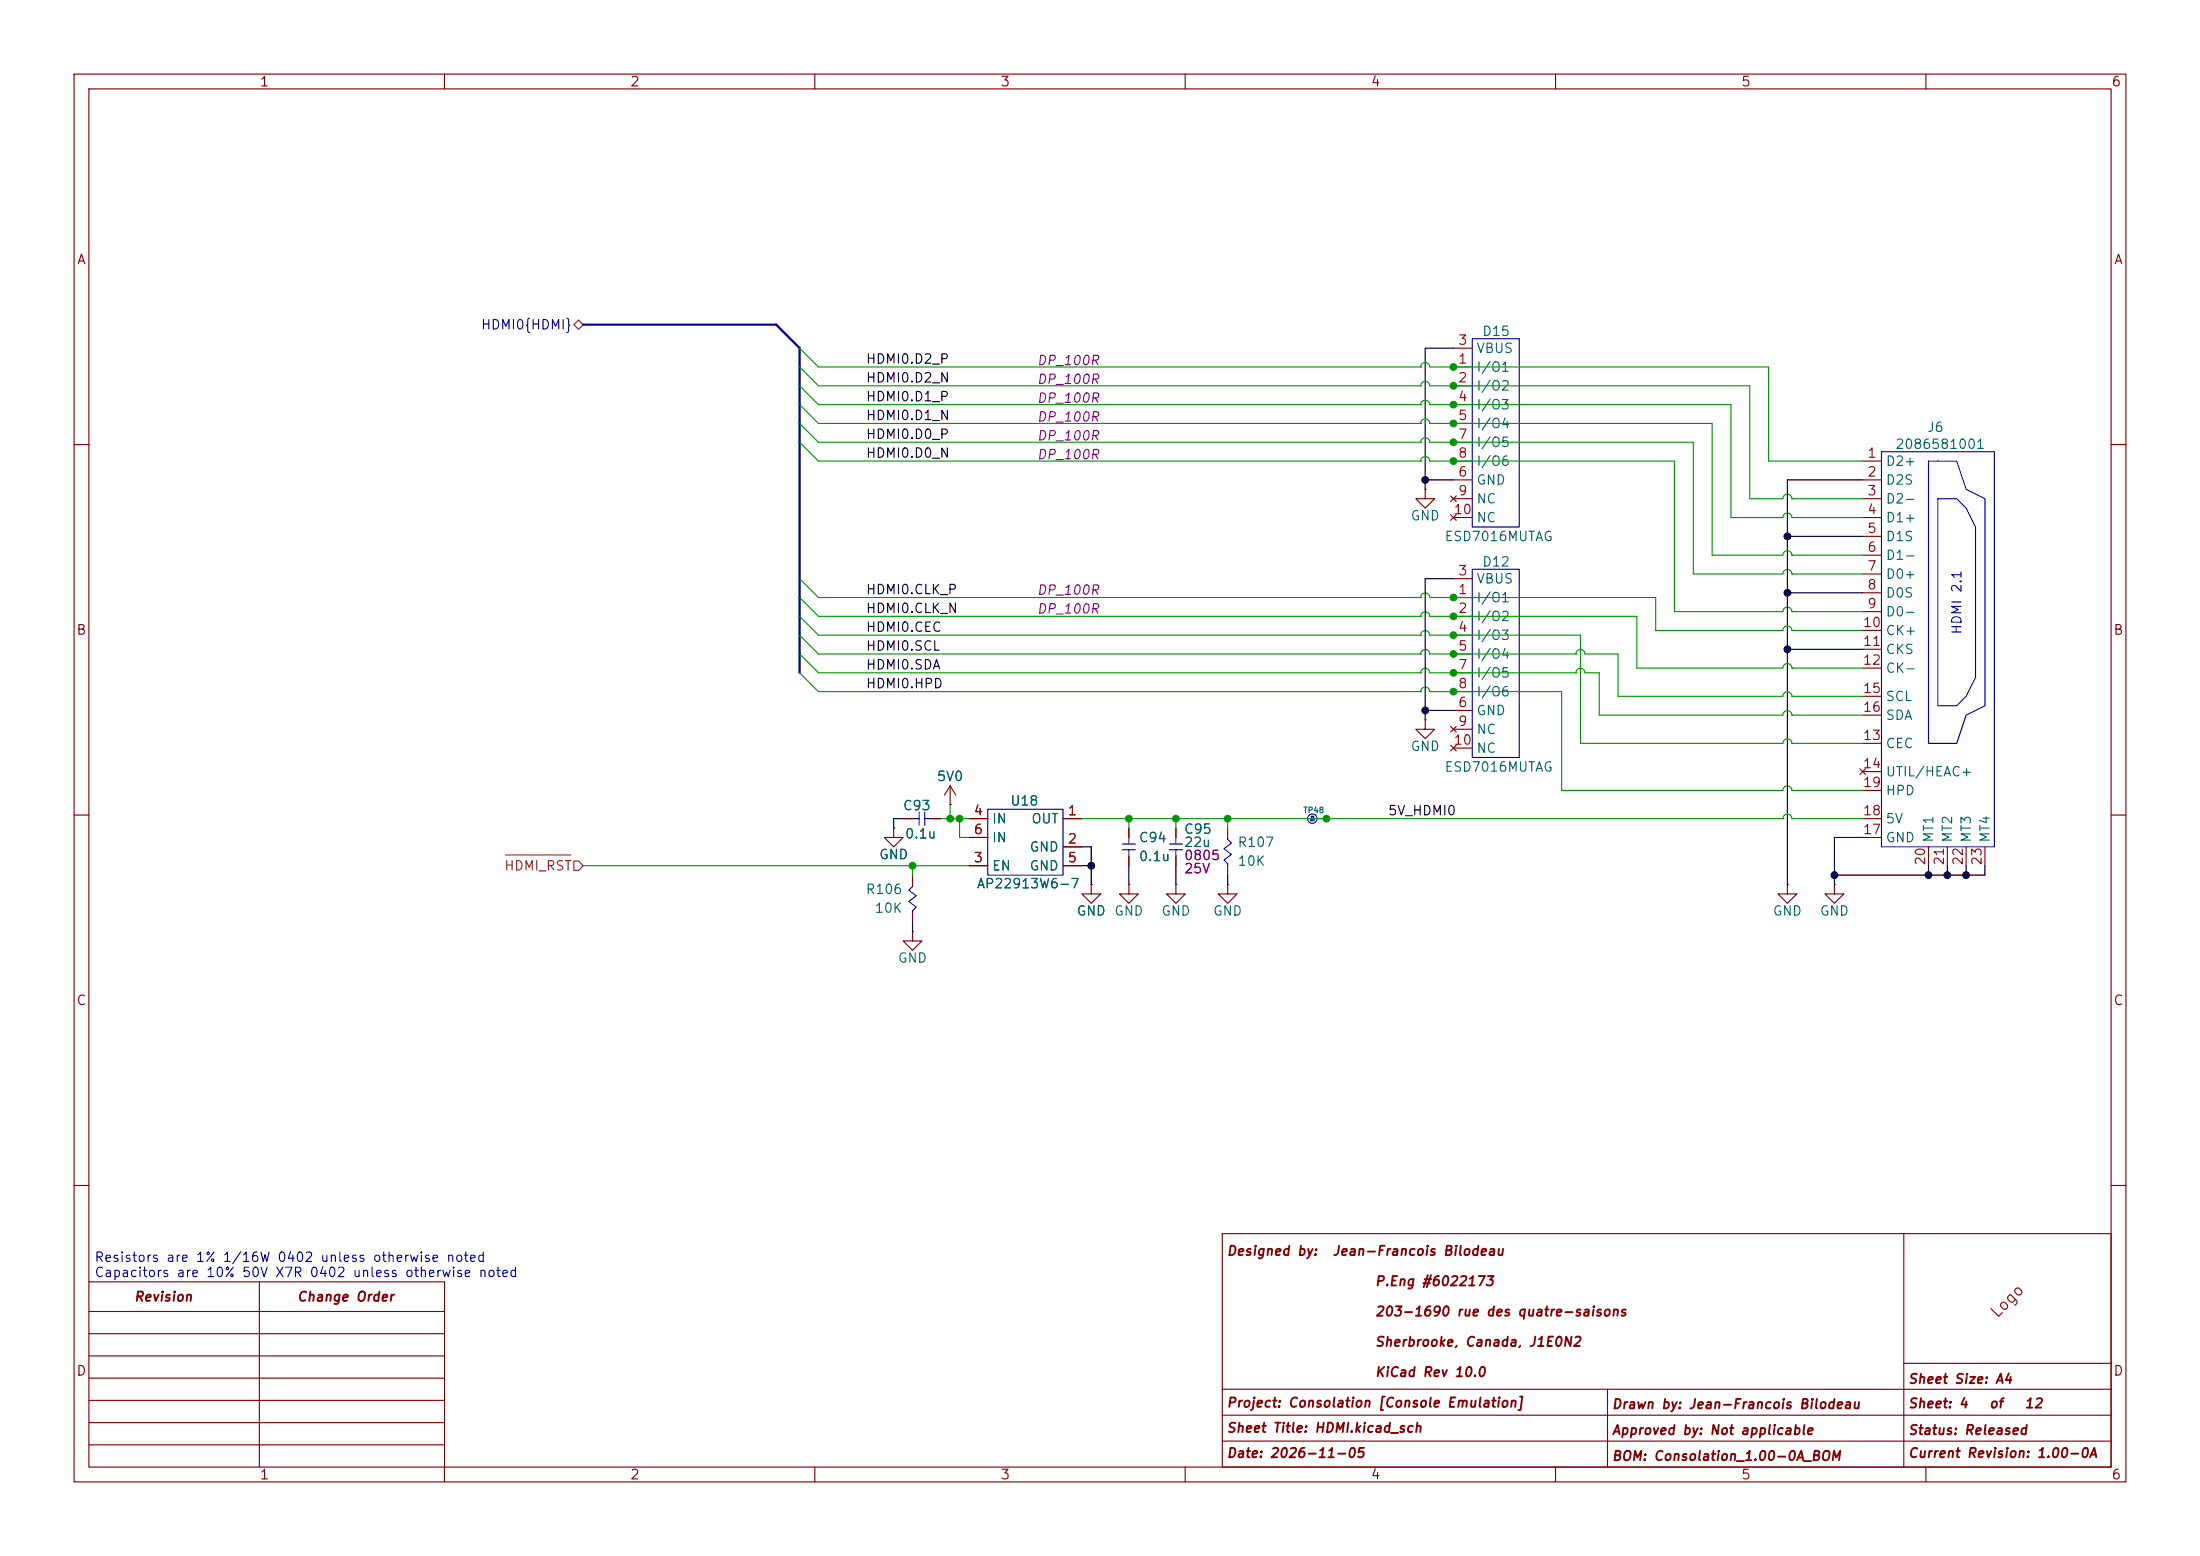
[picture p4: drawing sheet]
<svg xmlns="http://www.w3.org/2000/svg" width="297mm" height="210mm" viewBox="0 0 297 210" stroke-linecap="round" stroke-linejoin="round" font-family="sans-serif">
<g fill="none" stroke="#840000" stroke-width=".15">
<path d="M10 10h277v190h-277zM12 12h273v186h-273zM60 10v2M110 10v2M160 10v2M210 10v2M260 10v2M196.2 49.5h2.6M196.2 52.1h2.6M196.2 47h2.6M196.2 54.6h2.6M196.2 57.2h2.6"/>
<path d="M196.2 59.7h2.6M10 60h2M192.4 66v1.3h1.3l-1.3 1.3-1.3-1.3h1.3M192.4 66h.1M195.8 66.9l.8 .8M195.8 69.5l.8 .7M196.2 78.1h2.6M196.2 64.8h2.6M196.2 62.2h2.6M196.2 67.3h2.6M196.2 69.9h2.6M196.6 66.9l-.8 .8"/>
<path d="M196.6 69.5l-.8 .7M251.5 64.8h2.5M251.5 62.2h2.5M251.5 67.3h2.5M251.5 69.9h2.5M251.5 72.4h2.5M251.5 74.9h2.5M251.5 77.5h2.5M285 60h2M192.4 97.2v1.2h1.3l-1.3 1.3-1.3-1.3h1.3M192.4 97.2h.1M195.8 98l.8 .8"/>
<path d="M196.2 80.6h2.6M196.2 83.2h2.6M196.2 85.7h2.6M196.2 88.3h2.6M196.2 95.9h2.6M196.2 90.8h2.6M196.2 93.3h2.6M196.2 98.4h2.6M196.6 98l-.8 .8M251.5 80h2.5M251.5 82.6h2.5M251.5 85.1h2.5"/>
<path d="M251.5 87.6h2.5M251.5 90.2h2.5M251.5 94h2.5M251.5 96.5h2.5M10 110h2M120.6 111.8v1.2h1.3l-1.3 1.3-1.2-1.3h1.2M120.6 111.8h.1M121.9 110.5h1.3M123.2 118.1v1.3M125.7 110.5h1.3M128.3 108.6h.1M128.3 106l-.8 1.3"/>
<path d="M128.3 106l.7 1.3M128.3 106v2.6M130.8 110.5h2.5M130.8 113h2.5M130.8 116.8h2.5M143.5 110.5h2.5M143.5 114.3h2.5M143.5 116.8h2.5M147.3 119.4v1.3h1.3l-1.3 1.2-1.3-1.2h1.3M147.3 119.4h.1M152.4 119.4v1.3h1.3l-1.3 1.2-1.3-1.2h1.3M152.4 119.4h.1"/>
<path d="M152.4 111.8v1.2M152.4 115.6v1.2M158.7 119.4v1.3h1.3l-1.3 1.2-1.2-1.2h1.2M158.7 119.4h.1M158.7 111.8v1.2M158.7 115.6v1.2M165.7 119.4v1.3h1.3l-1.3 1.2-1.2-1.2h1.2M165.7 119.4h.1M165.7 111.8v1.2M165.7 116.8v1.3M177.8 110.5h1.3M195.8 100.6l.8 .7"/>
<path d="M196.2 101h2.6M196.6 100.6l-.8 .7M241.3 119.4v1.3h1.3l-1.3 1.2-1.3-1.2h1.3M241.3 119.4h.1M247.6 119.4v1.3h1.3l-1.3 1.2-1.2-1.2h1.2M247.6 119.4h.1M251.1 103.8l.7 .7M251.5 110.5h2.5M251.5 100.3h2.5M251.5 104.1h2.5M251.5 113h2.5M251.5 106.7h2.5"/>
<path d="M251.8 103.8l-.7 .7M260.3 114.3v2.5M262.9 114.3v2.5M265.4 114.3v2.5M268 114.3v2.5M285 110h2M123.2 125.7v1.3h1.3l-1.3 1.3-1.3-1.3h1.3M123.2 125.7h.1M123.2 123.2v1.3M10 160h2M12 173h48v27M12 177h48"/>
<path d="M35 173v25M165 166.5h120v31.5h-120zM257 166.5v31.5M285 160h2M12 180h48M12 183h48M12 186h48M12 189h48M12 192h48M12 195h48M110 198v2M160 198v2"/>
<path d="M165 194.5h120M165 191h120M165 187.5h120M210 198v2M217 187.5v10.5M257 184h28M260 198v2"/>
</g>
<g fill="none" stroke="#00f" stroke-width=".15">
<path d="M198.8 45.7h6.3v25.4h-6.3zM198.8 76.8h6.3v25.4h-6.3zM254 61h15.2v53.3h-15.2zM260.3 62.2h3.9l1.2 3.8 2.6 1.3v28l-2.6 1.2-1.2 3.8h-3.9zM261.6 67.3h2.6l1.2 1.3 1.3 2.5v20.3l-1.3 2.6-1.2 1.3h-2.6zM123.2 119.4v.2l-.5 .5 1 .8-1 .8 1 .7-.5 .5v.3M123.2 110.5h.9M124.1 109.6v1.8M124.8 110.5h.9M124.8 109.6v1.8M133.3 109.2h10.2v8.9h-10.2zM151.5 114.7h1.8"/>
<path d="M151.5 113.9h1.8M152.4 113v.9M152.4 114.7v.9M157.9 114.7h1.7M157.9 113.9h1.7M158.7 113v.9M158.7 114.7v.9M165.7 113v.3l.5 .5-1 .8 1 .7-1 .8 .5 .5v.2"/>
<circle cx="177.2" cy="110.5" r=".63"/>
</g>
<path d="M77.5 43.8l.6-.6 .6 .6-.6 .7zM68.2 115.4h8.9M77.5 116.2h.6l.6 .6-.6 .7h-.6z" fill="none" stroke="#725600" stroke-width=".15"/>
<path d="M78.7 43.8h26.1l3.1 3.2v43.8" fill="none" stroke="#000084" stroke-width=".3"/>
<g fill="none" stroke="#000" stroke-width=".15">
<path d="M196.2 47h-3.8v19M192.4 64.8h3.8M196.2 78.1h-3.8v19.1M241.3 72.4h10.2M251.5 64.8h-10.2v54.6M192.4 95.9h3.8M241.3 80h10.2M241.3 87.6h10.2M121.9 110.5h-1.3v1.3M146 116.8h1.3M146 114.3h1.3v5.1M152.4 116.8v2.6"/>
<path d="M158.7 116.8v2.6M165.7 118.1v1.3M251.5 113h-3.9v6.4M260.3 116.8v1.3M262.9 116.8v1.3M265.4 116.8v1.3M268 116.8v1.3h-20.4M123.2 124.5v1.2"/>
</g>
<g fill="none" stroke="#009600" stroke-width=".15">
<path d="M107.9 59.7l2.6 2.5h81.3M107.9 47l2.6 2.5h81.3M107.9 52.1l2.6 2.5h81.3M107.9 49.5l2.6 2.6h81.3M107.9 57.2l2.6 2.5h81.3M107.9 54.6l2.6 2.6h81.3M191.8 59.7a.61 .61 0 0 1 .6-.6 .61 .61 0 0 1 .6 .6h35.6v17.8h12.1a.61 .61 0 0 1 .6-.6 .61 .61 0 0 1 .6 .6M191.8 54.6a.61 .61 0 0 1 .6-.6 .61 .61 0 0 1 .6 .6h40.7v15.3h7a.61 .61 0 0 1 .6-.7 .61 .61 0 0 1 .6 .7M191.8 57.2a.61 .61 0 0 1 .6-.7 .61 .61 0 0 1 .6 .7h38.1v17.7h9.6a.61 .61 0 0 1 .6-.6 .61 .61 0 0 1 .6 .6M191.8 52.1a.61 .61 0 0 1 .6-.6 .61 .61 0 0 1 .6 .6h43.2v15.2h4.5a.61 .61 0 0 1 .6-.6 .61 .61 0 0 1 .6 .6M191.8 52.1h.1M191.8 59.7h.1"/>
<path d="M191.8 54.6h.1M191.8 57.2h.1M191.8 49.5h.1M191.8 49.5a.61 .61 0 0 1 .6-.6 .61 .61 0 0 1 .6 .6h45.8v12.7h12.7M107.9 78.1l2.6 2.5h81.3M191.8 62.2a.61 .61 0 0 1 .6-.6 .61 .61 0 0 1 .6 .6h33.1v20.4h14.6a.61 .61 0 0 1 .6-.7 .61 .61 0 0 1 .6 .7M191.8 62.2h.1M241.9 77.5h.1M241.9 69.9h.1M241.9 74.9h.1M241.9 67.3h.1M241.9 77.5h9.6"/>
<path d="M241.9 69.9h9.6M241.9 74.9h9.6M241.9 67.3h9.6M107.9 80.6l2.6 2.6h81.3M107.9 90.8l2.6 2.5h81.3M107.9 85.7l2.6 2.6h81.3M107.9 88.3l2.6 2.5h81.3M107.9 83.2l2.6 2.5h81.3M191.8 93.3a.61 .61 0 0 1 .6-.6 .61 .61 0 0 1 .6 .6h17.8v13.4h29.9a.61 .61 0 0 1 .6-.6 .61 .61 0 0 1 .6 .6M191.8 85.7a.61 .61 0 0 1 .6-.6 .61 .61 0 0 1 .6 .6h20.4v14.6h27.3a.61 .61 0 0 1 .6-.6 .61 .61 0 0 1 .6 .6M191.8 83.2h.1M191.8 83.2a.61 .61 0 0 1 .6-.6 .61 .61 0 0 1 .6 .6h28v7h19.7a.61 .61 0 0 1 .6-.6 .61 .61 0 0 1 .6 .6"/>
<path d="M191.8 93.3h.1M191.8 88.3h.1M191.8 88.3a.61 .61 0 0 1 .6-.6 .61 .61 0 0 1 .6 .6h19.8M191.8 90.8h.1M191.8 90.8a.61 .61 0 0 1 .6-.6 .61 .61 0 0 1 .6 .6h19.8M191.8 85.7h.1M191.8 80.6h.1M191.8 80.6a.61 .61 0 0 1 .6-.6 .61 .61 0 0 1 .6 .6h30.5v4.5h17.2a.61 .61 0 0 1 .6-.6 .61 .61 0 0 1 .6 .6M212.8 90.8a.61 .61 0 0 1 .6-.6 .61 .61 0 0 1 .6 .6h1.9v5.7h24.8a.61 .61 0 0 1 .6-.6 .61 .61 0 0 1 .6 .6M212.8 88.3h.1M212.8 88.3a.61 .61 0 0 1 .6-.6 .61 .61 0 0 1 .6 .6h4.4v5.7h22.3a.61 .61 0 0 1 .6-.6 .61 .61 0 0 1 .6 .6M212.8 90.8h.1"/>
<path d="M241.9 82.6h.1M241.9 96.5h.1M241.9 85.1h.1M241.9 94h.1M241.9 90.2h.1M241.9 82.6h9.6M241.9 96.5h9.6M241.9 85.1h9.6M241.9 94h9.6M241.9 90.2h9.6M78.7 116.8h52.1M123.2 116.8v1.3"/>
<path d="M127 110.5h3.8M128.3 108.6v1.9M129.5 110.5v2.5h1.3M146 110.5h94.7M152.4 110.5v1.3M158.7 110.5v1.3M165.7 110.5v1.3M240.7 110.5h.1M240.7 110.5a.61 .61 0 0 1 .6-.6 .61 .61 0 0 1 .6 .6h9.6M241.9 106.7h.1M241.9 100.3h.1M241.9 106.7h9.6"/>
<path d="M241.9 100.3h9.6"/>
</g>
<g fill="#000" stroke="#000" stroke-width=".14">
<circle cx="192.4" cy="64.8" r=".46"/>
<circle cx="241.3" cy="72.4" r=".46"/>
<circle cx="192.4" cy="95.9" r=".46"/>
<circle cx="241.3" cy="80" r=".46"/>
<circle cx="241.3" cy="87.6" r=".46"/>
<circle cx="147.3" cy="116.8" r=".46"/>
<circle cx="247.6" cy="118.1" r=".46"/>
<circle cx="260.3" cy="118.1" r=".46"/>
<circle cx="262.9" cy="118.1" r=".46"/>
<circle cx="265.4" cy="118.1" r=".46"/>
</g>
<g fill="#009600" stroke="#009600" stroke-width=".14">
<circle cx="123.2" cy="116.8" r=".46"/>
<circle cx="128.3" cy="110.5" r=".46"/>
<circle cx="129.5" cy="110.5" r=".46"/>
<circle cx="196.2" cy="62.2" r=".46"/>
<circle cx="196.2" cy="90.8" r=".46"/>
<circle cx="196.2" cy="85.7" r=".46"/>
<circle cx="196.2" cy="80.6" r=".46"/>
<circle cx="196.2" cy="54.6" r=".46"/>
<circle cx="196.2" cy="57.2" r=".46"/>
<circle cx="196.2" cy="49.5" r=".46"/>
<circle cx="196.2" cy="52.1" r=".46"/>
<circle cx="196.2" cy="59.7" r=".46"/>
<circle cx="179.1" cy="110.5" r=".46"/>
<circle cx="165.7" cy="110.5" r=".46"/>
<circle cx="152.4" cy="110.5" r=".46"/>
<circle cx="158.7" cy="110.5" r=".46"/>
<circle cx="196.2" cy="93.3" r=".46"/>
<circle cx="196.2" cy="83.2" r=".46"/>
<circle cx="196.2" cy="88.3" r=".46"/>
</g>
<text font-size="1.5" fill="#840000" x="269.8" y="178.3" transform="rotate(-45 269.8 178.3)">Logo</text>
<g font-size="1.3" fill="#840000">
<text x="35" y="12">1</text>
<text x="85" y="12">2</text>
<text x="135" y="12">3</text>
<text x="185" y="12">4</text>
<text x="235" y="12">5</text>
<text x="285" y="12">6</text>
<text x="10.3" y="36">A</text>
<text x="285.3" y="36">A</text>
<text x="10.2" y="86">B</text>
<text x="285.2" y="86">B</text>
<text x="10.2" y="136">C</text>
<text x="285.2" y="136">C</text>
<text x="165.5" y="169.8">Designed by:</text>
<text x="179.8" y="169.8">Jean-Francois Bilodeau</text>
<text x="185.5" y="173.9">P.Eng #6022173</text>
<text x="18" y="176">Revision</text>
<text x="40" y="176">Change Order</text>
<text x="185.5" y="178">203-1690 rue des quatre-saisons</text>
<text x="10.2" y="186">D</text>
<text x="185.5" y="182.1">Sherbrooke, Canada, J1E0N2</text>
<text x="285.2" y="186">D</text>
<text x="165.5" y="190.3">Project: Consolation [Console Emulation]</text>
<text x="185.5" y="186.1">KiCad Rev 10.0</text>
<text x="217.5" y="190.5">Drawn by: Jean-Francois Bilodeau</text>
<text x="257.5" y="187.1">Sheet Size: A4</text>
<text x="257.5" y="190.4">Sheet: 4</text>
<text x="268.4" y="190.4">of</text>
<text x="273.2" y="190.4">12</text>
<text x="165.5" y="197.1">Date: 2026-11-05</text>
<text x="165.5" y="193.7">Sheet Title: HDMI.kicad_sch</text>
<text x="217.5" y="197.5">BOM: Consolation_1.00-0A_BOM</text>
<text x="217.5" y="194">Approved by: Not applicable</text>
<text x="257.5" y="197.1">Current Revision: 1.00-0A</text>
<text x="257.5" y="194">Status: Released</text>
<text x="35" y="200">1</text>
<text x="85" y="200">2</text>
<text x="135" y="200">3</text>
<text x="185" y="200">4</text>
<text x="235" y="200">5</text>
<text x="285" y="200">6</text>
</g>
<text font-size="1.3" fill="#000084" x="64.8" y="44.8">HDMI0{HDMI}</text>
<g font-size="1.3" fill="#a90000">
<text x="196.8" y="46.9">3</text>
<text x="196.8" y="49.4">1</text>
<text x="196.8" y="51.9">2</text>
<text x="196.8" y="54.5">4</text>
<text x="196.8" y="57">5</text>
<text x="196.8" y="59.6">7</text>
<text x="196.8" y="64.6">6</text>
<text x="196.8" y="62.1">8</text>
<text x="252" y="62.1">1</text>
<text x="252" y="64.6">2</text>
<text x="196.1" y="69.7">10</text>
<text x="196.8" y="67.2">9</text>
<text x="252" y="67.2">3</text>
<text x="252" y="69.7">4</text>
<text x="196.8" y="78">3</text>
<text x="252" y="72.3">5</text>
<text x="252" y="74.8">6</text>
<text x="252" y="77.3">7</text>
<text x="196.8" y="80.5">1</text>
<text x="196.8" y="83.1">2</text>
<text x="252" y="79.9">8</text>
<text x="252" y="82.4">9</text>
<text x="196.8" y="85.6">4</text>
<text x="196.8" y="88.1">5</text>
<text x="251.4" y="85">10</text>
<text x="251.4" y="87.5">11</text>
<text x="196.8" y="95.8">6</text>
<text x="196.8" y="90.7">7</text>
<text x="196.8" y="93.2">8</text>
<text x="251.4" y="90">12</text>
<text x="251.4" y="93.8">15</text>
<text x="196.1" y="100.8">10</text>
<text x="196.8" y="98.3">9</text>
<text x="251.4" y="100.2">13</text>
<text x="251.4" y="96.4">16</text>
<text x="251.4" y="104">14</text>
<text x="251.4" y="106.5">19</text>
<text x="131.3" y="110.4">4</text>
<text x="131.3" y="112.9">6</text>
<text x="144" y="110.4">1</text>
<text x="251.4" y="112.9">17</text>
<text x="251.4" y="110.4">18</text>
<text x="131.3" y="116.7">3</text>
<text x="144" y="114.2">2</text>
<text x="144" y="116.7">5</text>
<text x="260.2" y="116.9" transform="rotate(-90 260.2 116.9)">20</text>
<text x="262.8" y="116.9" transform="rotate(-90 262.8 116.9)">21</text>
<text x="265.3" y="116.9" transform="rotate(-90 265.3 116.9)">22</text>
<text x="267.8" y="116.9" transform="rotate(-90 267.8 116.9)">23</text>
</g>
<g font-size="1.3" fill="#006464">
<text x="199.2" y="48">VBUS</text>
<text x="200" y="45.7">D15</text>
<text x="199.2" y="50.5">I/O1</text>
<text x="199.2" y="53">I/O2</text>
<text x="199.2" y="55.6">I/O3</text>
<text x="199.2" y="58.1">I/O4</text>
<text x="260.1" y="58.6">J6</text>
<text x="199.2" y="65.7">GND</text>
<text x="199.2" y="60.7">I/O5</text>
<text x="199.2" y="63.2">I/O6</text>
<text x="254.5" y="63.2">D2+</text>
<text x="254.5" y="65.7">D2S</text>
<text x="255.8" y="60.9">2086581001</text>
<text x="190.3" y="70.6">GND</text>
<text x="199.2" y="68.3">NC</text>
<text x="199.2" y="70.8">NC</text>
<text x="254.5" y="68.3">D2-</text>
<text x="254.5" y="70.8">D1+</text>
<text x="194.9" y="73.4">ESD7016MUTAG</text>
<text x="200" y="76.8">D12</text>
<text x="254.5" y="73.4">D1S</text>
<text x="254.5" y="75.9">D1-</text>
<text x="199.2" y="81.6">I/O1</text>
<text x="199.2" y="79.1">VBUS</text>
<text x="254.5" y="78.4">D0+</text>
<text x="254.5" y="81">D0S</text>
<text x="254.5" y="83.5">D0-</text>
<text x="199.2" y="84.1">I/O2</text>
<text x="199.2" y="86.7">I/O3</text>
<text x="199.2" y="89.2">I/O4</text>
<text x="254.5" y="86.1">CK+</text>
<text x="254.5" y="88.6">CKS</text>
<text x="199.2" y="91.8">I/O5</text>
<text x="199.2" y="94.3">I/O6</text>
<text x="254.5" y="91.1">CK-</text>
<text x="254.5" y="94.9">SCL</text>
<text x="190.3" y="101.7">GND</text>
<text x="199.2" y="96.8">GND</text>
<text x="199.2" y="99.4">NC</text>
<text x="199.2" y="101.9">NC</text>
<text x="254.5" y="101.3">CEC</text>
<text x="254.5" y="97.5">SDA</text>
<text x="126.4" y="105.7">5V0</text>
<text x="194.9" y="104.5">ESD7016MUTAG</text>
<text x="254.5" y="105.1">UTIL/HEAC+</text>
<text x="254.5" y="107.6">HPD</text>
<text x="121.8" y="109.7">C93</text>
<text x="122.1" y="113.5">0.1u</text>
<text x="133.8" y="111.5">IN</text>
<text x="133.8" y="114">IN</text>
<text x="136.3" y="109">U18</text>
<text x="139.1" y="111.5">OUT</text>
<text x="153.7" y="114">C94</text>
<text x="159.8" y="112.9">C95</text>
<text x="254.5" y="114">GND</text>
<text x="254.5" y="111.5">5V</text>
<text x="261.3" y="113.8" transform="rotate(-90 261.3 113.8)">MT1</text>
<text x="263.9" y="113.8" transform="rotate(-90 263.9 113.8)">MT2</text>
<text x="266.4" y="113.8" transform="rotate(-90 266.4 113.8)">MT3</text>
<text x="268.9" y="113.8" transform="rotate(-90 268.9 113.8)">MT4</text>
<text x="118.6" y="116.3">GND</text>
<text x="133.8" y="117.8">EN</text>
<text x="138.9" y="115.3">GND</text>
<text x="138.9" y="117.8">GND</text>
<text x="153.7" y="116.5">0.1u</text>
<text x="159.8" y="114.6">22u</text>
<text x="167" y="114.6">R107</text>
<text x="167" y="117.2">10K</text>
<text x="116.8" y="121">R106</text>
<text x="118" y="123.5">10K</text>
<text x="131.8" y="120.2">AP22913W6-7</text>
<text x="145.3" y="123.9">GND</text>
<text x="150.3" y="123.9">GND</text>
<text x="156.7" y="123.9">GND</text>
<text x="163.7" y="123.9">GND</text>
<text x="239.2" y="123.9">GND</text>
<text x="245.6" y="123.9">GND</text>
<text x="121.1" y="130.2">GND</text>
</g>
<g font-size="1.3" fill="#0f0f0f">
<text x="116.8" y="51.9">HDMI0.D2_N</text>
<text x="116.8" y="49.4">HDMI0.D2_P</text>
<text x="116.8" y="57">HDMI0.D1_N</text>
<text x="116.8" y="59.6">HDMI0.D0_P</text>
<text x="116.8" y="54.5">HDMI0.D1_P</text>
<text x="116.8" y="62.1">HDMI0.D0_N</text>
<text x="116.8" y="83.1">HDMI0.CLK_N</text>
<text x="116.8" y="80.5">HDMI0.CLK_P</text>
<text x="116.8" y="85.6">HDMI0.CEC</text>
<text x="116.8" y="88.1">HDMI0.SCL</text>
<text x="116.8" y="90.7">HDMI0.SDA</text>
<text x="116.8" y="93.2">HDMI0.HPD</text>
<text x="187.3" y="110.4">5V_HDMI0</text>
</g>
<g font-size="1.3" fill="#840084">
<text x="139.9" y="52.1">DP_100R</text>
<text x="139.9" y="49.6">DP_100R</text>
<text x="139.9" y="57.2">DP_100R</text>
<text x="139.9" y="59.8">DP_100R</text>
<text x="139.9" y="54.7">DP_100R</text>
<text x="139.9" y="62.3">DP_100R</text>
<text x="139.9" y="83.1">DP_100R</text>
<text x="139.9" y="80.6">DP_100R</text>
<text x="159.8" y="116.4">0805</text>
<text x="159.8" y="118.2">25V</text>
</g>
<text font-size="1.3" fill="#00f" x="265.1" y="85.7" transform="rotate(-90 265.1 85.7)">HDMI 2.1</text>
<text font-size="1.3" fill="#725600" x="68" y="117.8">HDMI_RST</text>
<g font-size="1.3" fill="#0000c2">
<text x="12.7" y="170.6">Resistors are 1% 1/16W 0402 unless otherwise noted</text>
<text x="12.7" y="172.7">Capacitors are 10% 50V X7R 0402 unless otherwise noted</text>
</g>
<text font-size=".8" fill="#006464" x="175.9" y="109.9">TP48</text>
<g font-size=".3" fill="#00f">
<text x="176.8" y="110.9">mil</text>
<text x="176.9" y="110.5">75</text>
</g>
</svg>
